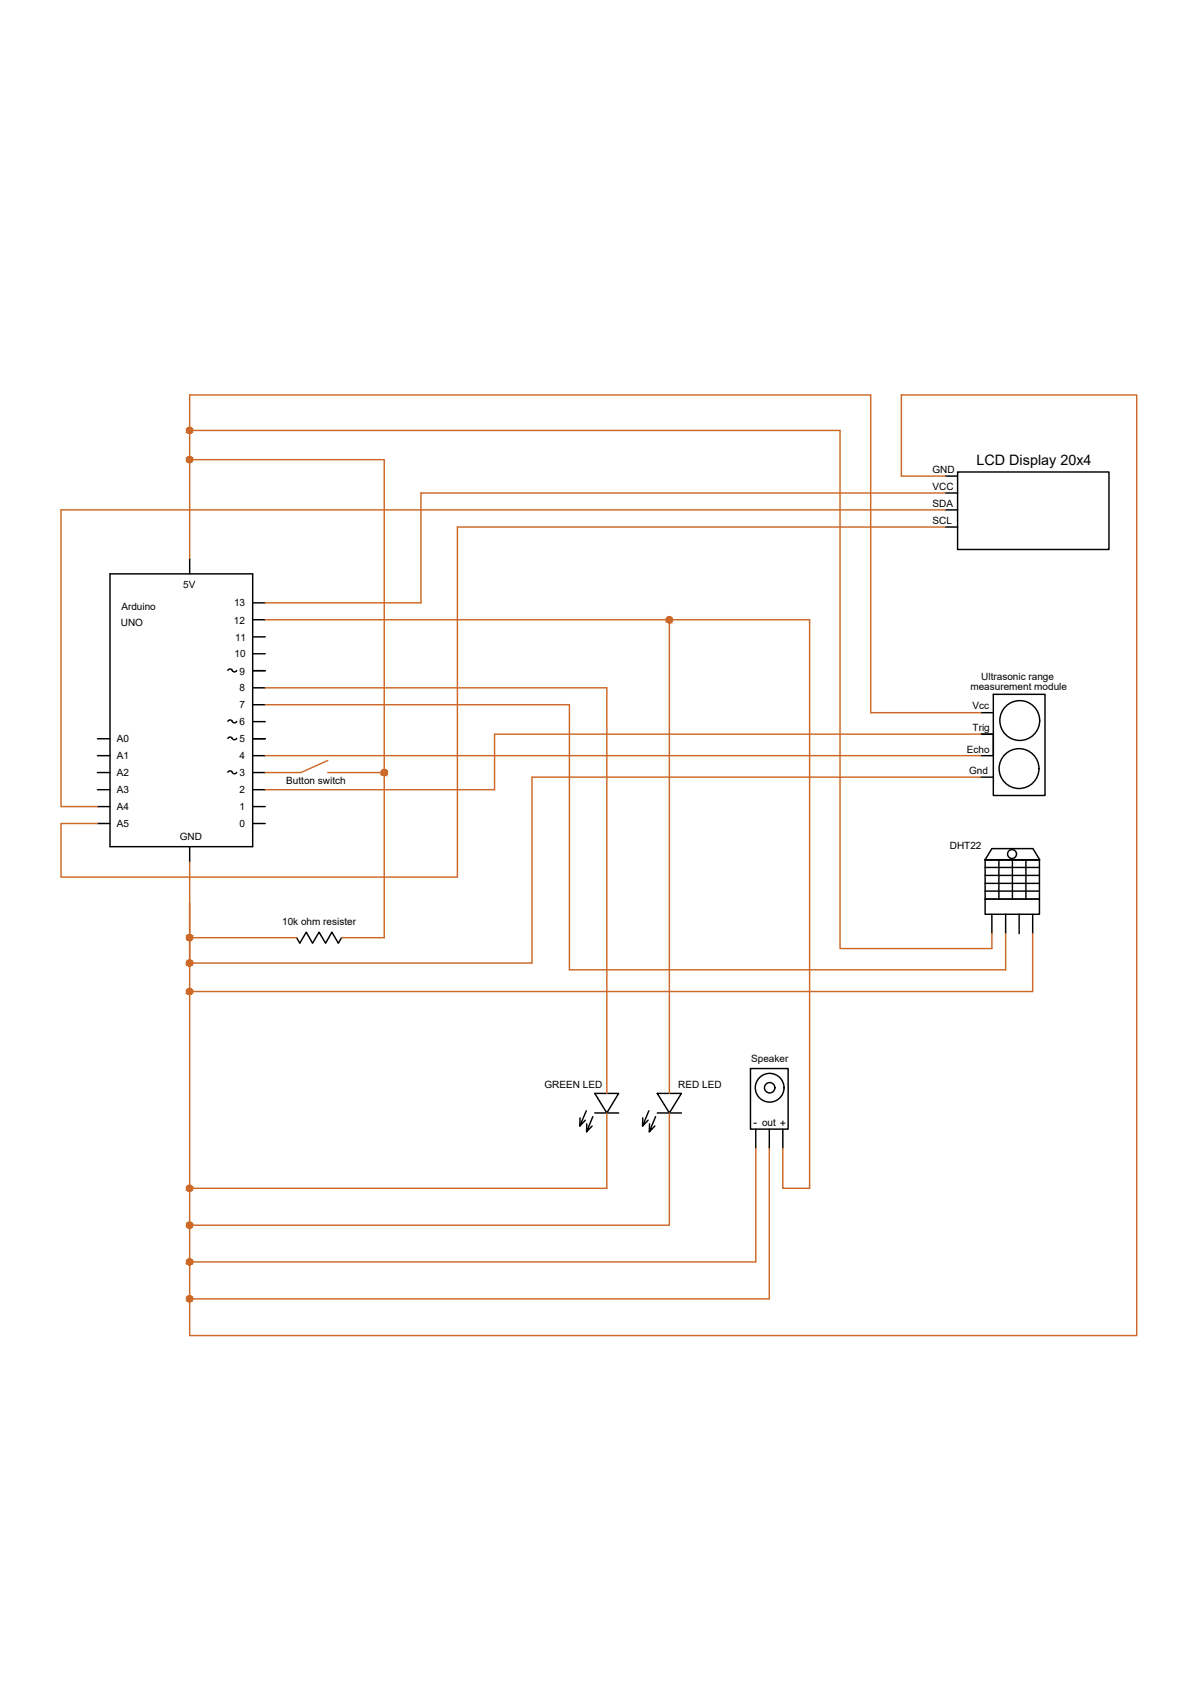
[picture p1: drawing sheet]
<svg xmlns="http://www.w3.org/2000/svg" width="210mm" height="297mm" viewBox="0 0 210 297" stroke-linecap="round" stroke-linejoin="round" font-family="sans-serif">
<!-- layer: 0 -->
<g fill="none" stroke="#000" stroke-width=".25">
<path d="M33.3 97.9v2.7M165.8 92.4h2.1M165.8 89.4h2.1M165.8 86.4h2.1M165.8 83.5h2.1M167.9 82.8h26.6v13.6h-26.6zM19.3 100.6h25v47.9h-25zM40 117.5l.4-.2 .3 .2M40.7 117.6l.4 .2 .4-.2M44.3 117.6h2.2M44.3 105.7h2.2M44.3 108.7h2.2"/>
<path d="M44.3 111.7h2.2M44.3 114.6h2.2M17.1 132.5h2.2M17.1 129.5h2.2M17.1 135.5h2.2M17.1 138.5h2.2M40 135.4l.4-.2 .3 .2a.41 .41 0 0 0 .4 .3 .41 .41 0 0 0 .4-.3M40 129.5l.4-.3 .3 .3M40 126.5l.4-.3 .3 .3M40.7 129.5l.4 .2 .4-.2M40.7 126.5l.4 .2 .4-.2M44.3 132.5h2.2"/>
<path d="M44.3 129.5h2.2M44.3 135.5h2.2M44.3 138.5h2.2M44.3 120.6h2.2M44.3 123.6h2.2M44.3 126.5h2.2M172 128.7h2.2v3.8h-2.2M172 125h2.2M172 136.3h2.2M174.2 121.8h9v17.7h-9zM17.1 141.4h2.2M17.1 144.4h2.2"/>
<path d="M33.3 148.5v2.6M44.3 141.4h2.2M44.3 144.4h2.2M172.7 150.7v9.6h9.6v-9.6M172.7 150.7h4.8v6.9M172.7 150.7l1.2-1.9h7.2l1.2 1.9M172.7 157.6h9.6zM172.7 156.3h9.6M172.7 154.9h9.6M172.7 153.5h9.6M172.7 152.1h9.6M175.2 150.7v6.9"/>
<path d="M177.5 150.7h4.8M179.9 150.7v6.9M182.3 150.7h-9.6h9.6M52 164.4l.6 1 1.1-2 1.1 2 1.2-2 1.1 2 1.1-2 1.1 2 .6-1M173.9 160.3v3.4M176.3 160.3v3.4M178.7 160.3v3.4M181.1 160.3v3.4M101.7 196v1.4M102.8 194.8l-1.1 2.6 .9-1M102.9 197.1v1.4M104 195.8l-1.1 2.7 .9-1.1"/>
<path d="M104.3 191.7h4.2l-2.1 3.5zM104.3 195.2h4.2M112.7 196v1.4M113.8 194.8l-1.1 2.6 1-1M113.9 197.1v1.4M115 195.8l-1.1 2.7 .9-1.1M115.3 191.7h4.2l-2.1 3.5zM115.3 195.2h4.2M131.6 187.4h6.6v10.6h-6.6zM132.5 198v3.4M134.9 198v3.4M137.3 198v3.4"/>
<circle cx="178.7" cy="134.8" r="3.5"/>
<circle cx="178.8" cy="126.3" r="3.5"/>
<circle cx="177.5" cy="149.8" r=".78"/>
<circle cx="135" cy="190.7" r="2.52"/>
<circle cx="135" cy="190.7" r=".91"/>
</g>
<g fill="none" stroke="#cd6928" stroke-width=".25">
<path d="M33.3 75.5h114v90.8h26.6v-2.6M33.3 97.9v-28.6h119.4v55.7h19.3M33.3 80.6h34.1v83.8h-7.5M165.8 92.4h-85.6v61.4h-69.5v-9.4h6.4M165.8 89.4h-155.1v52h6.4M165.8 83.5h-7.7v-14.2h41.2v164.9h-166v-83.1M165.8 86.4h-92v19.3h-27.3M46.5 108.7h95.5v99.7h-4.7v-7M117.4 108.7v83M46.5 123.6h53.4v46.5h76.4v-6.4M46.5 132.5h125.5M46.5 120.6h59.9v71.1"/>
<path d="M57.5 133.4l-4.7 2.1h-6.3M57.5 135.5h10.4M172 136.3h-78.7v32.6h-60.6M172 128.7h-85.3v9.8h-40.2M33.3 164.4h18.7M181.1 163.7v10.2h-147.8M106.4 195.2v13.2h-73.1M117.4 195.2v19.6h-84.1M132.5 201.4v19.9h-99.2M134.9 201.4v26.4h-101.6"/>
<circle cx="33.2" cy="75.5" r=".53"/>
<circle cx="33.2" cy="80.6" r=".53"/>
<circle cx="117.4" cy="108.6" r=".53"/>
<circle cx="67.4" cy="135.4" r=".53"/>
<circle cx="33.2" cy="173.8" r=".53"/>
<circle cx="33.2" cy="164.4" r=".53"/>
<circle cx="33.2" cy="168.8" r=".53"/>
<circle cx="33.2" cy="208.3" r=".53"/>
<circle cx="33.2" cy="214.8" r=".53"/>
<circle cx="33.2" cy="221.3" r=".53"/>
<circle cx="33.2" cy="227.7" r=".53"/>
</g>
<g fill="#cd6928" stroke="#cd6928" stroke-width=".18">
<path d="M117.3 108.2h.2zM117.2 108.2h.3z"/>
<path d="M117.2 108.2h.4zM117.2 108.2h.4z"/>
<path d="M117.2 108.2l.5 .1zM117.2 108.2l.5 .1h-.6z"/>
<path d="M117.1 108.3h.7zM117 108.3h.8z"/>
<path d="M117 108.3l.8 .1zM117 108.3l.8 .1h-.8z"/>
<path d="M117 108.4l.9 .1zM117 108.4l.9 .1h-1z"/>
<path d="M116.9 108.5l1 .1zM116.9 108.5l1 .1h-1z"/>
<path d="M116.9 108.6l1 .1zM116.9 108.6l1 .1z"/>
<path d="M116.9 108.7l1 .1v-.1zM116.9 108.7l1 .1h-1z"/>
<path d="M116.9 108.8l1 .1zM116.9 108.8l1 .1z"/>
<path d="M116.9 108.9h1zM116.9 108.9l.9 .1z"/>
<path d="M117 109h.8zM117 109l.8 .1z"/>
<path d="M117 109.1h.8zM117 109.1h.7z"/>
<path d="M117.1 109.1h.6zM117.1 109.1l.5 .1z"/>
<path d="M117.2 109.2h.4zM117.2 109.2h.3z"/>
<path d="M117.2 109.2h.3zM117.2 109.2h.2z"/>
<path d="M33.2 168.4h.2zM33.1 168.4h.3z"/>
<path d="M33.1 168.4h.4zM33 168.4h.5z"/>
<path d="M33 168.4h.6zM32.9 168.4h.7z"/>
<path d="M32.9 168.4l.7 .1zM32.9 168.4l.7 .1h-.8z"/>
<path d="M32.8 168.5l.9 .1zM32.8 168.5l.9 .1h-.9z"/>
<path d="M32.8 168.6l.9 .1zM32.8 168.6l.9 .1h-.9z"/>
<path d="M32.8 168.7l1 .1zM32.8 168.7l1 .1h-1.1z"/>
<path d="M32.7 168.8l1.1 .1zM32.7 168.8l1.1 .1z"/>
<path d="M32.7 168.9l1.1 .1v-.1zM32.7 168.9l1.1 .1h-1.1z"/>
<path d="M32.7 169h1.1zM32.7 169l1 .1z"/>
<path d="M32.8 169.1h.9zM32.8 169.1l.9 .1z"/>
<path d="M32.8 169.2h.9zM32.8 169.2h.8z"/>
<path d="M32.8 169.2h.8zM32.8 169.2l.8 .1z"/>
<path d="M32.9 169.3h.7zM32.9 169.3h.6z"/>
<path d="M33 169.3h.5zM33 169.3l.4 .1z"/>
<path d="M33.1 169.4h.3zM33.1 169.4h.2z"/>
<path d="M33.2 173.4h.2zM33.1 173.4h.3z"/>
<path d="M33.1 173.4h.4zM33 173.4h.5z"/>
<path d="M33 173.4l.6 .1zM33 173.4l.6 .1h-.7z"/>
<path d="M32.9 173.5h.7zM32.8 173.5h.8z"/>
<path d="M32.8 173.5l.9 .1zM32.8 173.5l.9 .1h-.9z"/>
<path d="M32.8 173.6l.9 .1zM32.8 173.6l.9 .1h-.9z"/>
<path d="M32.8 173.7l1 .1zM32.8 173.7l1 .1h-1.1z"/>
<path d="M32.7 173.8l1.1 .1zM32.7 173.8l1.1 .1z"/>
<path d="M32.7 173.9l1.1 .1v-.1zM32.7 173.9l1.1 .1h-1.1z"/>
<path d="M32.7 174h1.1zM32.7 174l1 .1z"/>
<path d="M32.8 174.1h.9zM32.8 174.1l.9 .1z"/>
<path d="M32.8 174.2h.9zM32.8 174.2h.8z"/>
<path d="M32.8 174.2h.8zM32.8 174.2l.8 .1z"/>
<path d="M32.9 174.3h.7zM32.9 174.3h.6z"/>
<path d="M33 174.3h.5zM33 174.3l.4 .1z"/>
<path d="M33.1 174.4h.3zM33.1 174.4h.2z"/>
<path d="M33.2 207.9h.2zM33.1 207.9h.3z"/>
<path d="M33.1 207.9h.4zM33 207.9h.5z"/>
<path d="M33 207.9l.6 .1zM33 207.9l.6 .1h-.7z"/>
<path d="M32.9 208h.7zM32.8 208h.8z"/>
<path d="M32.8 208l.9 .1zM32.8 208l.9 .1h-.9z"/>
<path d="M32.8 208.1l.9 .1zM32.8 208.1l.9 .1h-.9z"/>
<path d="M32.8 208.2l1 .1zM32.8 208.2l1 .1h-1.1z"/>
<path d="M32.7 208.3l1.1 .1zM32.7 208.3l1.1 .1z"/>
<path d="M32.7 208.4l1.1 .1v-.1zM32.7 208.4l1.1 .1h-1.1z"/>
<path d="M32.7 208.5h1.1zM32.7 208.5l1 .1z"/>
<path d="M32.8 208.6h.9zM32.8 208.6l.9 .1z"/>
<path d="M32.8 208.7h.9zM32.8 208.7h.8z"/>
<path d="M32.8 208.7h.8zM32.8 208.7l.8 .1z"/>
<path d="M32.9 208.8h.7zM32.9 208.8l.6 .1z"/>
<path d="M33 208.9h.5zM33 208.9h.4z"/>
<path d="M33.1 208.9h.3zM33.1 208.9h.2z"/>
<path d="M33.2 163.9h.2zM33.1 163.9h.3z"/>
<path d="M33.1 163.9l.4 .1zM33 164h.5z"/>
<path d="M33 164h.6zM32.9 164h.7z"/>
<path d="M32.9 164h.7zM32.8 164h.8z"/>
<path d="M32.8 164l.9 .1zM32.8 164l.9 .1h-.9z"/>
<path d="M32.8 164.1l.9 .1zM32.8 164.1l.9 .1h-.9z"/>
<path d="M32.8 164.2l1 .1-.1-.1zM32.8 164.2l1 .1h-1.1z"/>
<path d="M32.7 164.3l1.1 .1zM32.7 164.3l1.1 .1z"/>
<path d="M32.7 164.4l1.1 .1zM32.7 164.4l1.1 .1z"/>
<path d="M32.7 164.5h1.1zM32.7 164.5l1 .1z"/>
<path d="M32.8 164.6h.9zM32.8 164.6l.9 .1z"/>
<path d="M32.8 164.7h.9zM32.8 164.7l.8 .1z"/>
<path d="M32.8 164.8h.8zM32.8 164.8h.8z"/>
<path d="M32.9 164.8h.7zM32.9 164.8l.6 .1z"/>
<path d="M33 164.9h.5zM33 164.9h.4z"/>
<path d="M33.1 164.9h.3zM33.1 164.9h.2z"/>
<path d="M67.3 135h.2zM67.3 135h.2z"/>
<path d="M67.3 135h.3zM67.2 135h.4z"/>
<path d="M67.2 135h.5zM67.1 135h.6z"/>
<path d="M67.1 135l.7 .1zM67.1 135l.7 .1h-.8z"/>
<path d="M67 135.1l.8 .1zM67 135.1l.8 .1h-.8z"/>
<path d="M67 135.2l.9 .1zM67 135.2l.9 .1h-1z"/>
<path d="M66.9 135.3l1 .1zM66.9 135.3l1 .1h-1z"/>
<path d="M66.9 135.4l1 .1zM66.9 135.4l1 .1z"/>
<path d="M66.9 135.5l1 .1v-.1zM66.9 135.5l1 .1h-1z"/>
<path d="M66.9 135.6l1 .1zM66.9 135.6l1 .1z"/>
<path d="M66.9 135.7h1zM66.9 135.7l.9 .1z"/>
<path d="M67 135.8h.8zM67 135.8h.8z"/>
<path d="M67 135.8h.8zM67 135.8l.7 .1z"/>
<path d="M67.1 135.9h.6zM67.1 135.9h.5z"/>
<path d="M67.2 135.9h.4zM67.2 135.9l.3 .1z"/>
<path d="M67.3 136h.2zM67.3 136h.1z"/>
<path d="M33.2 75h.2zM33.1 75h.3z"/>
<path d="M33.1 75h.4zM33 75h.5z"/>
<path d="M33 75l.6 .1zM33 75l.6 .1h-.7z"/>
<path d="M32.9 75.1h.7zM32.8 75.1h.8z"/>
<path d="M32.8 75.1l.9 .1zM32.8 75.1l.9 .1h-.9z"/>
<path d="M32.8 75.2l.9 .1zM32.8 75.2l.9 .1h-.9z"/>
<path d="M32.8 75.3l1 .1zM32.8 75.3l1 .1h-1.1z"/>
<path d="M32.7 75.4l1.1 .1zM32.7 75.4l1.1 .1z"/>
<path d="M32.7 75.5l1.1 .1v-.1zM32.7 75.5l1.1 .1h-1.1z"/>
<path d="M32.7 75.6h1.1zM32.7 75.6l1 .1z"/>
<path d="M32.8 75.7h.9zM32.8 75.7l.9 .1z"/>
<path d="M32.8 75.8h.9zM32.8 75.8l.8 .1z"/>
<path d="M32.8 75.9h.8zM32.8 75.9h.8z"/>
<path d="M32.9 75.9h.7zM32.9 75.9l.6 .1z"/>
<path d="M33 76h.5zM33 76h.4z"/>
<path d="M33.1 76h.3zM33.1 76h.2z"/>
<path d="M33.2 80.1h.2zM33.1 80.1h.3z"/>
<path d="M33.1 80.1h.4zM33 80.1h.5z"/>
<path d="M33 80.1l.6 .1zM32.9 80.2h.7z"/>
<path d="M32.9 80.2h.7zM32.8 80.2h.8z"/>
<path d="M32.8 80.2l.9 .1zM32.8 80.2l.9 .1h-.9z"/>
<path d="M32.8 80.3l.9 .1zM32.8 80.3l.9 .1h-.9z"/>
<path d="M32.8 80.4l1 .1-.1-.1zM32.8 80.4l1 .1h-1.1z"/>
<path d="M32.7 80.5l1.1 .1zM32.7 80.5l1.1 .1z"/>
<path d="M32.7 80.6l1.1 .1zM32.7 80.6l1.1 .1z"/>
<path d="M32.7 80.7h1.1zM32.7 80.7l1 .1z"/>
<path d="M32.8 80.8h.9zM32.8 80.8l.9 .1z"/>
<path d="M32.8 80.9h.9zM32.8 80.9h.8z"/>
<path d="M32.8 80.9h.8zM32.8 80.9l.8 .1z"/>
<path d="M32.9 81h.7zM32.9 81l.6 .1z"/>
<path d="M33 81.1h.5zM33 81.1h.4z"/>
<path d="M33.1 81.1h.3zM33.1 81.1h.2z"/>
<path d="M33.2 214.3h.2zM33.1 214.3h.3z"/>
<path d="M33.1 214.3l.4 .1zM33 214.4h.5z"/>
<path d="M33 214.4h.6zM32.9 214.4h.7z"/>
<path d="M32.9 214.4l.7 .1zM32.8 214.5h.8z"/>
<path d="M32.8 214.5h.9zM32.8 214.5h.9z"/>
<path d="M32.8 214.5l.9 .1zM32.8 214.5l.9 .1h-.9z"/>
<path d="M32.8 214.6l1 .2-.1-.2zM32.8 214.6l1 .2h-1.1z"/>
<path d="M32.7 214.8h1.1zM32.7 214.8h1.1z"/>
<path d="M32.7 214.8l1.1 .1zM32.7 214.8l1.1 .1z"/>
<path d="M32.7 214.9h1.1zM32.7 214.9l1 .1z"/>
<path d="M32.8 215h.9zM32.8 215l.9 .1z"/>
<path d="M32.8 215.1h.9zM32.8 215.1l.8 .1z"/>
<path d="M32.8 215.2h.8zM32.8 215.2l.8 .1z"/>
<path d="M32.9 215.3h.7zM32.9 215.3h.6z"/>
<path d="M33 215.3h.5zM33 215.3h.4z"/>
<path d="M33.1 215.3h.3zM33.1 215.3h.2z"/>
<path d="M33.2 220.8h.2zM33.1 220.8h.3z"/>
<path d="M33.1 220.8h.4zM33 220.8h.5z"/>
<path d="M33 220.8l.6 .1zM33 220.8l.6 .1h-.7z"/>
<path d="M32.9 220.9h.7zM32.8 220.9h.8z"/>
<path d="M32.8 220.9l.9 .1zM32.8 220.9l.9 .1h-.9z"/>
<path d="M32.8 221l.9 .1zM32.8 221l.9 .1h-.9z"/>
<path d="M32.8 221.1l1 .1zM32.8 221.1l1 .1h-1.1z"/>
<path d="M32.7 221.2l1.1 .1zM32.7 221.2l1.1 .1z"/>
<path d="M32.7 221.3l1.1 .1v-.1zM32.7 221.3l1.1 .1h-1.1z"/>
<path d="M32.7 221.4h1.1zM32.7 221.4l1 .1z"/>
<path d="M32.8 221.5h.9zM32.8 221.5l.9 .1z"/>
<path d="M32.8 221.6h.9zM32.8 221.6l.8 .1z"/>
<path d="M32.8 221.7h.8zM32.8 221.7h.8z"/>
<path d="M32.9 221.7h.7zM32.9 221.7h.6z"/>
<path d="M33 221.7h.5zM33 221.7l.4 .1z"/>
<path d="M33.1 221.8h.3zM33.1 221.8h.2z"/>
<path d="M33.2 227.2h.2zM33.1 227.2h.3z"/>
<path d="M33.1 227.2l.4 .1zM33 227.3h.5z"/>
<path d="M33 227.3h.6zM32.9 227.3h.7z"/>
<path d="M32.9 227.3l.7 .1zM32.9 227.3l.7 .1h-.8z"/>
<path d="M32.8 227.4l.9 .1zM32.8 227.4l.9 .1z"/>
<path d="M32.8 227.5h.9zM32.8 227.5h.9h-.9z"/>
<path d="M32.8 227.5l1 .2-.1-.2zM32.8 227.5l1 .2h-1.1z"/>
<path d="M32.7 227.7l1.1 .1zM32.7 227.7l1.1 .1z"/>
<path d="M32.7 227.8h1.1zM32.7 227.8h1.1z"/>
<path d="M32.7 227.8h1.1zM32.7 227.8l1 .1z"/>
<path d="M32.8 227.9h.9zM32.8 227.9l.9 .1z"/>
<path d="M32.8 228h.9zM32.8 228l.8 .1z"/>
<path d="M32.8 228.1h.8zM32.8 228.1l.8 .1z"/>
<path d="M32.9 228.2h.7zM32.9 228.2h.6z"/>
<path d="M33 228.2h.5zM33 228.2l.4 .1z"/>
<path d="M33.1 228.3h.3zM33.1 228.3h.2z"/>
</g>
<text font-size="2.5" x="171.2" y="81.5">LCD Display 20x4</text>
<text font-size="1.9" x="132.2" y="197.4">- out +</text>
<g font-size="1.8">
<text x="163.5" y="82.9">GND</text>
<text x="163.5" y="85.9">VCC</text>
<text x="163.5" y="88.9">SDA</text>
<text x="163.5" y="91.8">SCL</text>
<text x="21.3" y="107">Arduino</text>
<text x="32.1" y="103">5V</text>
<text x="41" y="106.3">13</text>
<text x="21.2" y="109.8">UNO</text>
<text x="41" y="109.3">12</text>
<text x="41.2" y="112.3">11</text>
<text x="41.1" y="115.3">10</text>
<text x="42" y="118.3">9</text>
<text x="172.1" y="119.3">Ultrasonic range</text>
<text x="42" y="124.2">7</text>
<text x="42" y="121.2">8</text>
<text x="170.2" y="120.9">measurement module</text>
<text x="170.5" y="124.3">Vcc</text>
<text x="20.5" y="130">A0</text>
<text x="42" y="130.2">5</text>
<text x="42" y="127.2">6</text>
<text x="170.5" y="128.1">Trig</text>
<text x="20.5" y="133.1">A1</text>
<text x="20.5" y="136.1">A2</text>
<text x="42" y="136.1">3</text>
<text x="42" y="133.1">4</text>
<text x="50.2" y="137.5">Button switch</text>
<text x="169.5" y="132">Echo</text>
<text x="170" y="135.7">Gnd</text>
<text x="20.5" y="139.1">A3</text>
<text x="20.5" y="142.1">A4</text>
<text x="42" y="142.1">1</text>
<text x="42" y="139.1">2</text>
<text x="20.5" y="145">A5</text>
<text x="31.5" y="147.2">GND</text>
<text x="42" y="145">0</text>
<text x="166.6" y="148.9">DHT22</text>
<text x="49.5" y="162.2">10k ohm resister</text>
<text x="95.5" y="190.8">GREEN LED</text>
<text x="118.9" y="190.8">RED LED</text>
<text x="131.7" y="186.3">Speaker</text>
</g>
</svg>
